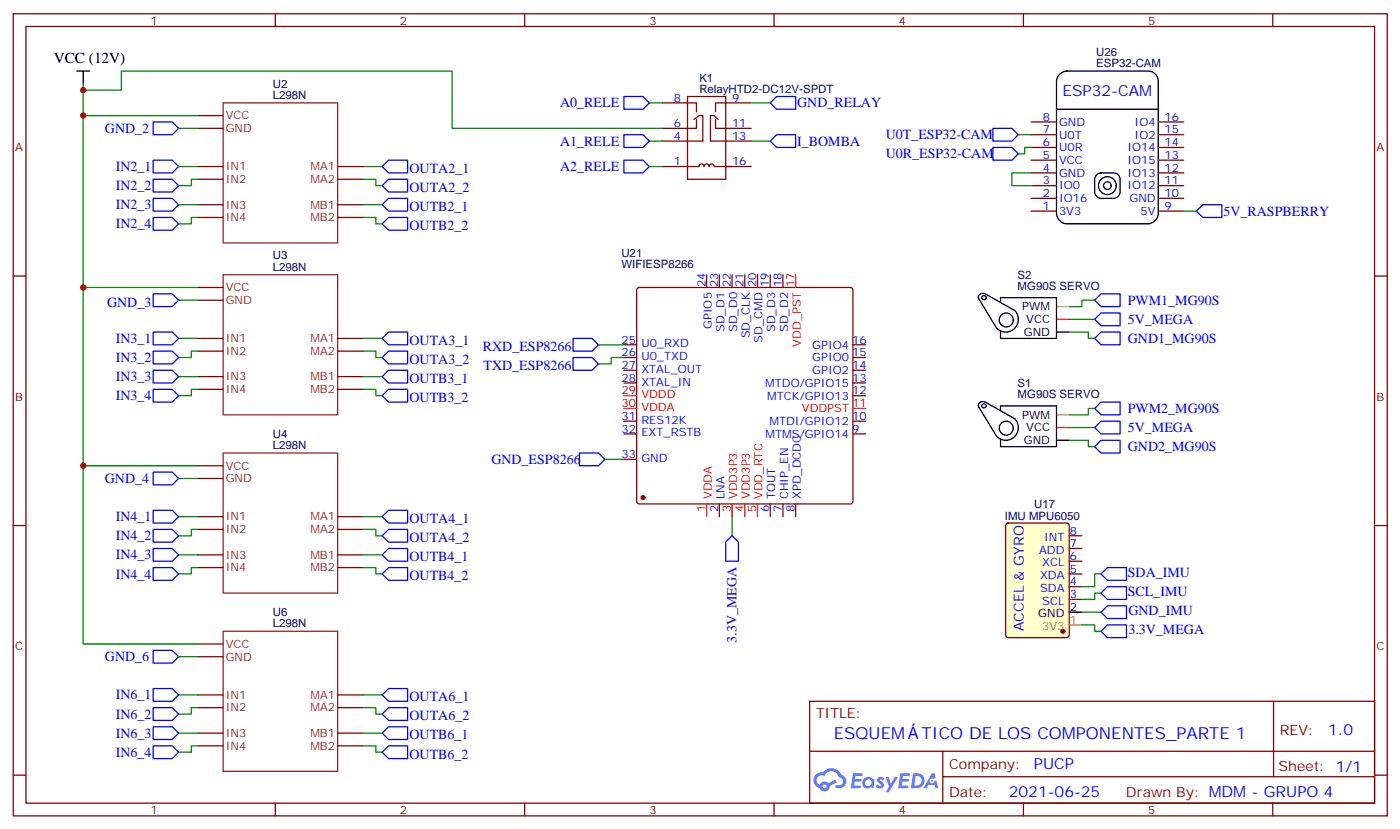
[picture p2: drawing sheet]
<svg xmlns="http://www.w3.org/2000/svg" width="388mm" height="230mm" viewBox="0 0 388 230" stroke-linecap="round" stroke-linejoin="round" font-family="sans-serif">
<g fill="none" stroke="#870000" stroke-width=".35">
<path d="M3.7 3.8h381v222.3h-381zM7.2 7.3h373.9v215.2h-373.9zM76.3 3.8v3.5M145.5 3.8v3.5M214.6 3.8v3.5M283.8 3.8v3.5M352.9 3.8v3.5M3.7 76.5h3.5M381.1 76.5h3.6M3.7 145.6h3.5M381.1 145.6h3.6M224.5 194.3h156.6v28.2h-156.6z"/>
<path d="M353.1 194.3v20.9M3.7 214.8h3.5M224.5 208.2h156.5M261.4 215.2h119.6M261.4 208.2v14.1M381.1 214.8h3.6M76.3 222.5v3.6M145.5 222.5v3.6M214.6 222.5v3.6M283.8 222.5v3.6M352.9 222.5v3.6"/>
</g>
<g fill="#5487ff">
<path d="M243.5 215.5a1.22 1.22 0 0 1 1.7 .3l-.4 .5a.47 .47 0 0 0-.3-.4 .47 .47 0 0 0-.5 .2v.1a1.23 1.23 0 0 1 .8 2 1.44 1.44 0 0 1-2-.3l.5-.5 .7 .4a.29 .29 0 0 0 .3-.3 .29 .29 0 0 0-.2-.3 1.04 1.04 0 0 1-.6-1.7z"/>
<path d="M236.5 214.2h2.4l.3 .2-.2 .5-1.8 .1-.1 .8h1.5l.3 .4-.3 .4h-1.6l-.2 1.1h1.7l.2 .3-.2 .3-2.6 .1z"/>
<path d="M249.6 214.2h2.4l.3 .2-.1 .5-1.8 .1-.2 .8h1.6l.3 .4-.4 .4h-1.6l-.1 1.1h1.7l.2 .3-.2 .3-2.6 .1z"/>
<path d="M258.4 214.2h.7l.3 1.3-.6 .3a.69 .69 0 0 0-1 .3 .69 .69 0 0 0 .4 1 .69 .69 0 0 0 .9-.7l.5-.2 .6 2.2h-.8l-.2-.9h-1.8l-.5 .9h-.8z"/>
<path d="M245.6 215.3h.8l.6 1.8 1.1-1.8h.9l-2.6 4.2h-.8l.9-1.5z"/>
<path d="M253.2 214.2l-.6 4.2h1.3a2.11 2.11 0 0 0 2.5-2.1 2.11 2.11 0 0 0-2.5-2.1zM253.9 215a1.39 1.39 0 0 1 1.7 1.4 1.39 1.39 0 0 1-1.8 1.3h-.3z"/>
<path d="M239.5 215.9a1.54 1.54 0 0 0-.1 2.1 1.54 1.54 0 0 0 2.2 .1l.6 .3 .3-2.3-.2-.3h-.4a1.49 1.49 0 0 0-2.4 .1zM239.8 216.9a.94 .94 0 0 1 1.8 0 .94 .94 0 0 1-1.8 0z"/>
<path d="M226.2 214.6a2.18 2.18 0 0 0 1.1 3.7 1.44 1.44 0 0 0 1.6 .9 1.44 1.44 0 0 0 1.2-1.4l2-1-.5-.8-1.9 1a1.47 1.47 0 0 0-2.4 .4 1.39 1.39 0 0 1-.7-1.9 1.39 1.39 0 0 1 2-.5 2.12 2.12 0 0 1 2.2-1.3 2.12 2.12 0 0 1 1.9 1.7 1.14 1.14 0 0 1 1.1 1.4 1.14 1.14 0 0 1-1.7 .7 .43 .43 0 0 0-.5 .4 .43 .43 0 0 0 .4 .5 1.98 1.98 0 0 0 2.5-1.2 1.98 1.98 0 0 0-1.2-2.6 3.1 3.1 0 0 0-5.3-.6l-.9 .1zM228.1 217.9a.55 .55 0 0 1 1.1 0 .55 .55 0 0 1-1.1 0z"/>
<circle cx="258.4" cy="216.3" r=".26"/>
</g>
<g fill="none" stroke="#008700" stroke-width=".35">
<path d="M23.1 23.2v8.8h31.7M23.1 32v47.7h31.7M49.5 35.6h5.3M49.5 46.1h5.3M49.5 56.7h5.3M54.8 49.7h-1.7v1.7h-3.6M100.7 49.7h3.5v1.7h1.8M100.7 46.1h5.3M100.7 56.7h5.3M23.1 79.7v49.3h31.7M54.8 60.3h-1.7v1.7h-3.6M100.7 60.3h3.5v1.7h1.8"/>
<path d="M49.5 93.8h5.3M49.5 83.2h5.3M54.8 97.3h-1.7v1.8h-3.6M100.7 97.3h3.5v1.8h1.8M100.7 93.8h5.3M49.5 104.4h5.3M54.8 107.9h-1.7v1.7h-3.6M100.7 107.9h3.5v1.7h1.8M100.7 104.4h5.3M23.1 129v49.4h31.7M49.5 132.6h5.3M49.5 143.2h5.3"/>
<path d="M49.5 153.7h5.3M54.8 157.3h-1.7v1.7h-3.6M54.8 146.7h-1.7v1.7h-3.6M100.7 146.7h3.5v1.7h1.8M100.7 157.3h3.5v1.7h1.8M100.7 143.2h5.3M100.7 153.7h5.3M49.5 192.5h5.3M49.5 182h5.3M54.8 196.1h-1.7v1.7h-3.6M100.7 196.1h3.5v1.7h1.8M100.7 192.5h5.3"/>
<path d="M49.5 203.1h5.3M54.8 206.7h-1.7v1.7h-3.6M100.7 206.7h3.5v1.7h1.8M100.7 203.1h5.3"/>
</g>
<g fill="none" stroke="#00f" stroke-width=".35">
<path d="M42.5 33.8h5.3l1.7 1.8-1.7 1.7h-5.3zM42.5 44.4h5.3l1.7 1.7-1.7 1.8h-5.3zM42.5 49.7h5.3l1.7 1.7-1.7 1.8h-5.3zM42.5 55h5.3l1.7 1.7-1.7 1.8h-5.3zM107.7 49.7h5.3v3.5h-5.3l-1.7-1.8zM107.7 44.4h5.3v3.5h-5.3l-1.7-1.8zM107.7 55h5.3v3.5h-5.3l-1.7-1.8zM42.5 60.3h5.3l1.7 1.7-1.7 1.8h-5.3zM107.7 60.3h5.3v3.5h-5.3l-1.7-1.8zM42.5 81.4h5.3l1.7 1.8-1.7 1.7h-5.3zM42.5 97.3h5.3l1.7 1.8-1.7 1.7h-5.3zM42.5 92h5.3l1.7 1.8-1.7 1.7h-5.3z"/>
<path d="M107.7 92h5.3v3.5h-5.3l-1.7-1.7zM107.7 97.3h5.3v3.5h-5.3l-1.7-1.7zM42.5 107.9h5.3l1.7 1.7-1.7 1.8h-5.3zM42.5 102.6h5.3l1.7 1.8-1.7 1.7h-5.3zM107.7 107.9h5.3v3.5h-5.3l-1.7-1.8zM107.7 102.6h5.3v3.5h-5.3l-1.7-1.7zM42.5 130.8h5.3l1.7 1.8-1.7 1.7h-5.3zM42.5 157.3h5.3l1.7 1.7-1.7 1.8h-5.3zM42.5 152h5.3l1.7 1.7-1.7 1.8h-5.3zM42.5 146.7h5.3l1.7 1.7-1.7 1.8h-5.3zM42.5 141.4h5.3l1.7 1.8-1.7 1.7h-5.3zM107.7 157.3h5.3v3.5h-5.3l-1.7-1.8z"/>
<path d="M107.7 152h5.3v3.5h-5.3l-1.7-1.8zM107.7 141.4h5.3v3.5h-5.3l-1.7-1.7zM107.7 146.7h5.3v3.5h-5.3l-1.7-1.8zM42.5 180.2h5.3l1.7 1.8-1.7 1.7h-5.3zM42.5 196.1h5.3l1.7 1.7-1.7 1.8h-5.3zM42.5 190.8h5.3l1.7 1.7-1.7 1.8h-5.3zM107.7 190.8h5.3v3.5h-5.3l-1.7-1.8zM107.7 196.1h5.3v3.5h-5.3l-1.7-1.8zM42.5 206.7h5.3l1.7 1.7-1.7 1.8h-5.3zM42.5 201.4h5.3l1.7 1.7-1.7 1.8h-5.3zM107.7 206.7h5.3v3.5h-5.3l-1.7-1.8zM107.7 201.4h5.3v3.5h-5.3l-1.7-1.8z"/>
</g>
<path d="M61.9 28.5h31.7v38.8h-31.7zM61.9 76.1h31.7v38.8h-31.7zM61.9 125.5h31.7v38.8h-31.7zM61.9 174.9h31.7v38.8h-31.7z" fill="none" stroke="#8c2424" stroke-width=".35"/>
<g fill="none" stroke="#870000" stroke-width=".35">
<path d="M54.8 32h7.1M54.8 35.6h7.1M54.8 46.1h7.1M54.8 49.7h7.1M54.8 56.7h7.1M93.6 46.1h7.1M93.6 49.7h7.1M93.6 56.7h7.1M54.8 60.3h7.1M54.8 79.7h7.1M93.6 60.3h7.1M54.8 83.2h7.1"/>
<path d="M54.8 93.8h7.1M54.8 97.3h7.1M93.6 93.8h7.1M93.6 97.3h7.1M54.8 104.4h7.1M54.8 107.9h7.1M93.6 104.4h7.1M93.6 107.9h7.1M54.8 129h7.1M54.8 132.6h7.1M54.8 143.2h7.1M54.8 146.7h7.1"/>
<path d="M54.8 153.7h7.1M54.8 157.3h7.1M93.6 143.2h7.1M93.6 146.7h7.1M93.6 153.7h7.1M93.6 157.3h7.1M54.8 178.4h7.1M54.8 182h7.1M54.8 192.5h7.1M54.8 196.1h7.1M93.6 192.5h7.1M93.6 196.1h7.1"/>
<path d="M54.8 203.1h7.1M54.8 206.7h7.1M93.6 203.1h7.1M93.6 206.7h7.1"/>
</g>
<path d="M21.3 19.7h3.5M23.1 19.7v3.5" fill="none" stroke="#000" stroke-width=".35"/>
<path d="M279.1 145.1l.4-.2h16.3l.6 .5 .1 30.6-.5 .6-16.5 .1-.6-.5-.1-30.6z" fill="#ffc" stroke="#870000" stroke-width=".35"/>
<g fill="#870000" stroke="#870000" stroke-width=".35">
<circle cx="294.7" cy="174.9" r=".53"/>
<circle cx="178.3" cy="137.9" r=".53"/>
</g>
<path d="M296.5 173.1h3.5" fill="none" stroke="#c90" stroke-width=".35"/>
<g fill="none" stroke="#000" stroke-width=".35">
<path d="M292.9 30.3h28.3M293.7 20.7a2.99 2.99 0 0 1 2.1-1h22.5a2.82 2.82 0 0 1 2.9 2.8v36.7a3 3 0 0 1-2.9 2.8h-22.5a3 3 0 0 1-2.9-2.8v-36.7l.1-.6zM304.1 48.4l1.2-.5h3.5a1.76 1.76 0 0 1 1.8 1.8v3.5a1.89 1.89 0 0 1-1.8 1.8h-3.5a1.89 1.89 0 0 1-1.8-1.8v-3.5zM271.4 82.8l5 8.1M273 81.4a1.16 1.16 0 0 0-1.3 .2 1.16 1.16 0 0 0-.2 1.4M273.2 81.4l8.1 4.6M277.4 83.5v-1h15.5v11.3h-15.5v-2.1M281.4 86a3.5 3.5 0 0 1 0 4.9 3.5 3.5 0 0 1-5 .1M292.9 92h3.6M271.4 112.8l5 8.1M273 111.3a1.16 1.16 0 0 0-1.3 .3 1.16 1.16 0 0 0-.2 1.3M273.2 111.4l8.1 4.6"/>
<path d="M277.4 113.5v-1h15.5v11.3h-15.5v-2.2M281.4 116a3.5 3.5 0 0 1 0 4.9 3.5 3.5 0 0 1-5 .1M292.9 122h3.6M296.5 169.6h3.5"/>
<circle cx="307.1" cy="51.4" r="2.47"/>
<circle cx="307.1" cy="51.4" r="1.06"/>
<circle cx="272.9" cy="82.5" r=".61"/>
<circle cx="279" cy="88.7" r="1.94"/>
<circle cx="272.9" cy="112.5" r=".61"/>
<circle cx="279" cy="118.6" r="1.94"/>
</g>
<g fill="none" stroke="#870000" stroke-width=".35">
<path d="M183.6 28.5h9.5v2.5M190.6 26.7h10.6v23h-10.6zM192.4 33.1l1.4-1.1h1.1v7.1h-11.3M193.1 33.1v2.5h-9.5M198.4 33.1v2.5h9.9M199.1 33.1l-1.1-1.1h-1v7.1h11.3M208.3 28.5h-9.9v2.5M285.9 37.3h7M285.9 33.8h7M321.2 37.3h7M321.2 33.8h7M183.6 46.1h10.2a.71 .71 0 0 1 .7-.7 .71 .71 0 0 1 .7 .8 .71 .71 0 0 1 .7-.8 .71 .71 0 0 1 .7 .8 .71 .71 0 0 1 .7-.8 .71 .71 0 0 1 .7 .8l10.3-.1"/>
<path d="M285.9 58.5h7M285.9 55h7M285.9 51.4h7M285.9 47.9h7M285.9 44.4h7M285.9 40.9h7M321.2 58.5h7M321.2 55h7M321.2 51.4h7M321.2 47.9h7M321.2 44.4h7M321.2 40.9h7"/>
<path d="M176.8 79.9l.4-.2h58.6l.5 .2 .2 .5v58.5l-.2 .5-.5 .2h-58.6l-.5-.2-.2-.5v-58.5zM195.9 76.1v3.6M199.5 76.1v3.6M203 76.1v3.6M206.5 76.1v3.6M210 76.1v3.6M213.6 76.1v3.6M217.1 76.1v3.6M173 99.1h3.5M173 95.5h3.5M236.5 99.1h3.5M236.5 95.5h3.5"/>
<path d="M173 116.7h3.5M173 106.1h3.5M173 102.6h3.5M236.5 116.7h3.5M236.5 109.6h3.5M236.5 106.1h3.5M236.5 102.6h3.5M173 120.2h3.5M173 127.3h3.5M199.5 139.6v3.6M213.6 139.6v3.6M217.1 139.6v3.6"/>
<path d="M220.6 139.6v3.6M236.5 120.2h3.5M296.5 159h3.5M296.5 155.5h3.5M296.5 152h3.5M296.5 148.4h3.5M296.5 166.1h3.5M296.5 162.6h3.5"/>
</g>
<path d="M220.6 76.1v3.6M292.9 88.5h3.6M173 113.2h3.5M173 109.6h3.5M236.5 113.2h3.5M292.9 118.5h3.6M195.9 139.6v3.6M203 139.6v3.6M206.5 139.6v3.6M210 139.6v3.6" fill="none" stroke="#f00" stroke-width=".35"/>
<g fill="none" stroke="#00f" stroke-width=".35">
<path d="M173 26.7h5.3l1.8 1.8-1.8 1.8h-5.3zM173 37.3h5.3l1.8 1.8-1.8 1.8h-5.3zM213.6 39.1l1.7-1.8h5.3v3.6h-5.3zM213.6 28.5l1.7-1.8h5.3v3.6h-5.3zM275.3 35.6h5.3l1.8 1.7-1.8 1.8h-5.3zM173 44.4h5.3l1.8 1.7-1.8 1.8h-5.3zM275.3 40.9h5.3l1.8 1.7-1.8 1.8h-5.3zM333.5 56.7h5.3v3.6h-5.3l-1.7-1.8zM158.9 93.8h5.3l1.7 1.7-1.7 1.8h-5.3zM158.9 99.1h5.3l1.7 1.7-1.7 1.8h-5.3zM303.5 88.5l1.8-1.8h5.3v3.5h-5.3zM303.5 83.2l1.8-1.8h5.3v3.5h-5.3z"/>
<path d="M305.3 92h5.3v3.5h-5.3l-1.8-1.7zM303.5 113.2l1.8-1.8h5.3v3.5h-5.3zM305.3 116.7h5.3v3.5h-5.3l-1.8-1.7zM160.7 125.5h5.2l1.8 1.8-1.8 1.7h-5.2zM305.3 122h5.3v3.5h-5.3l-1.8-1.7zM201.2 150.2l1.8-1.8 1.8 1.8v5.3h-3.6zM305.3 159l1.8-1.7h5.2v3.5h-5.2zM305.3 169.6l1.8-1.7h5.2v3.5h-5.2zM305.3 164.3l1.8-1.7h5.2v3.5h-5.2zM305.3 174.9l1.8-1.8h5.2v3.6h-5.2z"/>
</g>
<g fill="none" stroke="#008700" stroke-width=".35">
<path d="M23.1 25h10.6v-5.3h91.7v15.9h58.2M180.1 39.1h3.5M180.1 28.5h3.5M208.3 39.1h5.3M208.3 28.5h5.3M282.4 37.3h3.5M180.1 46.1h3.5M285.9 47.9h-5.3v3.5h5.3M285.9 40.9h-1.8v1.7h-1.7M328.2 58.5h3.6M165.9 95.5h7.1M173 99.1h-3.5v1.7h-3.6"/>
<path d="M296.5 92h5.3v1.8h1.7M296.5 88.5h7M303.5 83.2h-3.5v1.7h-3.5M296.5 118.5h7M303.5 113.2h-1.7v1.7h-5.3M167.7 127.3h5.3M296.5 122h5.3v1.8h1.7M203 143.2v5.2M305.3 159h-1.8v3.6h-3.5M300 173.1h3.5v1.8h1.8M300 169.6h5.3M305.3 164.3h-1.8v1.8h-3.5"/>
</g>
<path d="M292.9 84.9h3.6M292.9 114.9h3.6" fill="none" stroke="#fc0" stroke-width=".35"/>
<g fill="#c00">
<circle cx="23.1" cy="79.7" r=".88"/>
<circle cx="23.1" cy="129" r=".88"/>
<circle cx="23.1" cy="32" r=".88"/>
<circle cx="23.1" cy="25" r=".88"/>
</g>
<g font-size="4.6" fill="#00f">
<text x="231.2" y="204.9">ESQUEM</text>
<text x="255.5" y="204.9">TICO DE LOS COMPONENTES_PARTE 1</text>
</g>
<text font-size="4.2" x="14.9" y="17.6">VCC (12V)</text>
<g font-size="4.2" fill="#00f">
<text x="294.6" y="26.7">ESP32-CAM</text>
<text x="368.3" y="203.6">1.0</text>
<text x="286.7" y="213.1">PUCP</text>
<text x="279.8" y="220.9">2021-06-25</text>
</g>
<g font-size="3.9" fill="#00f">
<text x="155.3" y="29.8">A0_RELE</text>
<text x="221.1" y="29.7">GND_RELAY</text>
<text x="29.1" y="36.8">GND_2</text>
<text x="155.3" y="40.3">A1_RELE</text>
<text x="221.1" y="40.3">I_BOMBA</text>
<text x="245.6" y="38.6">U0T_ESP32-CAM</text>
<text x="32.1" y="47.4">IN2_1</text>
<text x="113.6" y="47.9">OUTA2_1</text>
<text x="155.3" y="47.4">A2_RELE</text>
<text x="245.6" y="43.9">U0R_ESP32-CAM</text>
<text x="32.1" y="52.7">IN2_2</text>
<text x="113.6" y="53.2">OUTA2_2</text>
<text x="32.1" y="58">IN2_3</text>
<text x="113.6" y="58.5">OUTB2_1</text>
<text x="339.2" y="59.7">5V_RASPBERRY</text>
<text x="32.1" y="63.3">IN2_4</text>
<text x="113.6" y="63.8">OUTB2_2</text>
<text x="29.7" y="84.9">GND_3</text>
<text x="312.7" y="89.8">5V_MEGA</text>
<text x="312.7" y="84.5">PWM1_MG90S</text>
<text x="32.1" y="95">IN3_1</text>
<text x="113.6" y="95.5">OUTA3_1</text>
<text x="312.7" y="95.1">GND1_MG90S</text>
<text x="32.1" y="100.3">IN3_2</text>
<text x="113.6" y="100.8">OUTA3_2</text>
<text x="133.9" y="97.3">RXD_ESP8266</text>
<text x="32.1" y="105.6">IN3_3</text>
<text x="113.6" y="106.1">OUTB3_1</text>
<text x="134.1" y="102.6">TXD_ESP8266</text>
<text x="32.1" y="110.9">IN3_4</text>
<text x="113.6" y="111.4">OUTB3_2</text>
<text x="312.7" y="114.5">PWM2_MG90S</text>
<text x="312.7" y="119.8">5V_MEGA</text>
<text x="312.7" y="125.1">GND2_MG90S</text>
<text x="136.2" y="128.5">GND_ESP8266</text>
<text x="29.1" y="133.8">GND_4</text>
<text x="32.1" y="149.7">IN4_2</text>
<text x="32.1" y="144.4">IN4_1</text>
<text x="113.6" y="144.9">OUTA4_1</text>
<text x="32.1" y="155">IN4_3</text>
<text x="113.6" y="155.5">OUTB4_1</text>
<text x="113.6" y="150.2">OUTA4_2</text>
<text x="32.1" y="160.3">IN4_4</text>
<text x="113.6" y="160.8">OUTB4_2</text>
<text x="312.7" y="159.8">SDA_IMU</text>
<text x="312.7" y="165.1">SCL_IMU</text>
<text x="312.9" y="170.4">GND_IMU</text>
<text x="204.2" y="178.1" transform="rotate(-90 204.2 178.1)">3.3V_MEGA</text>
<text x="283.9" y="174.9" transform="rotate(-90 283.9 174.9)">ACCEL &amp; GYRO</text>
<text x="312.9" y="175.7">3.3V_MEGA</text>
<text x="29.1" y="183.2">GND_6</text>
<text x="32.1" y="193.8">IN6_1</text>
<text x="113.6" y="194.3">OUTA6_1</text>
<text x="32.1" y="199.1">IN6_2</text>
<text x="113.6" y="199.6">OUTA6_2</text>
<text x="32.1" y="209.7">IN6_4</text>
<text x="32.1" y="204.4">IN6_3</text>
<text x="113.6" y="204.9">OUTB6_1</text>
<text x="113.6" y="210.2">OUTB6_2</text>
</g>
<g font-size="3.9" fill="#800">
<text x="226.3" y="198.9">TITLE:</text>
<text x="354.9" y="203.6">REV:</text>
<text x="263.2" y="213.1">Company:</text>
<text x="354.5" y="213.7">Sheet: 1/1</text>
<text x="263.2" y="220.8">Date:</text>
<text x="312.2" y="220.9">Drawn By: MDM - GRUPO 4</text>
</g>
<g font-size="3.2" fill="#800">
<text x="41.8" y="6.8">1</text>
<text x="110.9" y="6.8">2</text>
<text x="180.1" y="6.8">3</text>
<text x="249.2" y="6.8">4</text>
<text x="318.3" y="6.8">5</text>
<text x="4.2" y="41.9">A</text>
<text x="381.7" y="41.9">A</text>
<text x="4.2" y="111.1">B</text>
<text x="381.7" y="111.1">B</text>
<text x="4.2" y="180.2">C</text>
<text x="381.7" y="180.2">C</text>
<text x="41.8" y="225.5">1</text>
<text x="110.9" y="225.5">2</text>
<text x="180.1" y="225.5">3</text>
<text x="249.2" y="225.5">4</text>
<text x="318.3" y="225.5">5</text>
</g>
<g font-size="3.2" fill="#000080">
<text x="304" y="15.5">U26</text>
<text x="193.9" y="22.7">K1</text>
<text x="304" y="18.6">ESP32-CAM</text>
<text x="75.6" y="27.4">L298N</text>
<text x="75.6" y="24.3">U2</text>
<text x="193.9" y="25.7">RelayHTD2-DC12V-SPDT</text>
<text x="75.6" y="71.9">U3</text>
<text x="172.3" y="71.2">U21</text>
<text x="75.6" y="75.1">L298N</text>
<text x="172.3" y="74.4">WIFIESP8266</text>
<text x="282.2" y="77.3">S2</text>
<text x="282.2" y="80.2">MG90S SERVO</text>
<text x="282.2" y="107.3">S1</text>
<text x="282.2" y="110.2">MG90S SERVO</text>
<text x="75.6" y="124.5">L298N</text>
<text x="75.6" y="121.3">U4</text>
<text x="286.8" y="140.7">U17</text>
<text x="278.6" y="144.2">IMU MPU6050</text>
<text x="75.6" y="173.8">L298N</text>
<text x="75.6" y="170.7">U6</text>
</g>
<g font-size="3.2" fill="#00f">
<text x="186.9" y="28.2">8</text>
<text x="203" y="28.2">9</text>
<text x="186.9" y="35.2">6</text>
<text x="203" y="35.2">11</text>
<text x="289.2" y="33.4">8</text>
<text x="293.7" y="34.9">GND</text>
<text x="314.6" y="34.9">IO4</text>
<text x="322.9" y="33.4">16</text>
<text x="186.9" y="38.7">4</text>
<text x="203" y="38.7">13</text>
<text x="289.2" y="40.5">6</text>
<text x="289.2" y="37">7</text>
<text x="293.7" y="41.9">U0R</text>
<text x="293.7" y="38.4">U0T</text>
<text x="312.6" y="41.9">IO14</text>
<text x="314.6" y="38.4">IO2</text>
<text x="322.9" y="40.5">14</text>
<text x="322.9" y="37">15</text>
<text x="186.9" y="45.8">1</text>
<text x="203" y="45.8">16</text>
<text x="289.2" y="47.6">4</text>
<text x="289.2" y="44">5</text>
<text x="293.7" y="45.4">VCC</text>
<text x="312.6" y="45.4">IO15</text>
<text x="322.9" y="47.6">12</text>
<text x="322.9" y="44">13</text>
<text x="289.2" y="51.1">3</text>
<text x="293.7" y="52.5">IO0</text>
<text x="293.7" y="49">GND</text>
<text x="312.6" y="52.5">IO12</text>
<text x="312.6" y="49">IO13</text>
<text x="322.9" y="51.1">11</text>
<text x="289.2" y="58.1">1</text>
<text x="289.2" y="54.6">2</text>
<text x="293.7" y="59.5">3V3</text>
<text x="293.7" y="56">IO16</text>
<text x="313.2" y="56">GND</text>
<text x="316.3" y="59.5">5V</text>
<text x="322.9" y="58.1">9</text>
<text x="322.9" y="54.6">10</text>
<text x="195.6" y="79.5" transform="rotate(-90 195.6 79.5)">24</text>
<text x="199.1" y="79.5" transform="rotate(-90 199.1 79.5)">23</text>
<text x="202.6" y="79.5" transform="rotate(-90 202.6 79.5)">22</text>
<text x="206.2" y="79.5" transform="rotate(-90 206.2 79.5)">21</text>
<text x="209.7" y="79.5" transform="rotate(-90 209.7 79.5)">20</text>
<text x="213.2" y="79.5" transform="rotate(-90 213.2 79.5)">19</text>
<text x="216.7" y="79.5" transform="rotate(-90 216.7 79.5)">18</text>
<text x="172.3" y="95.2">25</text>
<text x="197.3" y="91.2" transform="rotate(-90 197.3 91.2)">GPIO5</text>
<text x="200.9" y="92.1" transform="rotate(-90 200.9 92.1)">SD_D1</text>
<text x="204.4" y="92.1" transform="rotate(-90 204.4 92.1)">SD_D0</text>
<text x="207.9" y="93.8" transform="rotate(-90 207.9 93.8)">SD_CLK</text>
<text x="211.5" y="94.9" transform="rotate(-90 211.5 94.9)">SD_CMD</text>
<text x="215" y="92.1" transform="rotate(-90 215 92.1)">SD_D3</text>
<text x="218.5" y="92.1" transform="rotate(-90 218.5 92.1)">SD_D2</text>
<text x="236.3" y="95.2">16</text>
<text x="172.3" y="98.7">26</text>
<text x="177.8" y="96.2">U0_RXD</text>
<text x="177.8" y="99.8">U0_TXD</text>
<text x="225.2" y="100.1">GPIO0</text>
<text x="225.2" y="96.6">GPIO4</text>
<text x="236.3" y="98.7">15</text>
<text x="172.3" y="102.2">27</text>
<text x="172.3" y="105.8">28</text>
<text x="177.8" y="103.3">XTAL_OUT</text>
<text x="177.8" y="106.8">XTAL_IN</text>
<text x="212.2" y="107.2">MTDO/GPIO15</text>
<text x="225.2" y="103.6">GPIO2</text>
<text x="236.3" y="105.8">13</text>
<text x="236.3" y="102.2">14</text>
<text x="212.7" y="110.7">MTCK/GPIO13</text>
<text x="236.3" y="109.3">12</text>
<text x="172.3" y="116.3">31</text>
<text x="172.3" y="119.9">32</text>
<text x="177.8" y="117.4">RES12K</text>
<text x="213.4" y="117.8">MTDI/GPIO12</text>
<text x="236.3" y="119.9">9</text>
<text x="236.3" y="116.3">10</text>
<text x="177.8" y="120.9">EXT_RSTB</text>
<text x="212.3" y="121.3">MTMS/GPIO14</text>
<text x="172.3" y="126.9">33</text>
<text x="177.8" y="128">GND</text>
<text x="199.1" y="141.8" transform="rotate(-90 199.1 141.8)">2</text>
<text x="200.9" y="138.3" transform="rotate(-90 200.9 138.3)">LNA</text>
<text x="213.2" y="141.8" transform="rotate(-90 213.2 141.8)">6</text>
<text x="215" y="138.3" transform="rotate(-90 215 138.3)">TOUT</text>
<text x="216.7" y="141.8" transform="rotate(-90 216.7 141.8)">7</text>
<text x="218.5" y="138.3" transform="rotate(-90 218.5 138.3)">CHIP_EN</text>
<text x="220.3" y="141.8" transform="rotate(-90 220.3 141.8)">8</text>
<text x="222" y="138.3" transform="rotate(-90 222 138.3)">XPD_DCDC</text>
<text x="289.5" y="149.9">INT</text>
<text x="296.7" y="148.1">8</text>
<text x="288.1" y="153.4">ADD</text>
<text x="296.7" y="155.2">6</text>
<text x="296.7" y="151.6">7</text>
<text x="288.4" y="160.4">XDA</text>
<text x="289" y="156.9">XCL</text>
<text x="296.7" y="158.7">5</text>
<text x="288.4" y="164">SDA</text>
<text x="289" y="167.5">SCL</text>
<text x="296.7" y="165.7">3</text>
<text x="296.7" y="162.2">4</text>
</g>
<g font-size="3.2" fill="#8d2323">
<text x="62.6" y="33.1">VCC</text>
<text x="62.6" y="36.6">GND</text>
<text x="62.6" y="47.2">IN1</text>
<text x="86.1" y="47.2">MA1</text>
<text x="62.6" y="50.7">IN2</text>
<text x="86.1" y="50.7">MA2</text>
<text x="62.6" y="57.8">IN3</text>
<text x="86.1" y="57.8">MB1</text>
<text x="62.6" y="61.3">IN4</text>
<text x="86.1" y="61.3">MB2</text>
<text x="62.6" y="80.7">VCC</text>
<text x="62.6" y="84.2">GND</text>
<text x="62.6" y="94.8">IN1</text>
<text x="86.1" y="94.8">MA1</text>
<text x="62.6" y="98.4">IN2</text>
<text x="86.1" y="98.4">MA2</text>
<text x="62.6" y="105.4">IN3</text>
<text x="86.1" y="105.4">MB1</text>
<text x="62.6" y="108.9">IN4</text>
<text x="86.1" y="108.9">MB2</text>
<text x="62.6" y="130.1">VCC</text>
<text x="62.6" y="133.6">GND</text>
<text x="62.6" y="144.2">IN1</text>
<text x="62.6" y="147.7">IN2</text>
<text x="86.1" y="144.2">MA1</text>
<text x="86.1" y="147.7">MA2</text>
<text x="62.6" y="154.8">IN3</text>
<text x="86.1" y="154.8">MB1</text>
<text x="62.6" y="158.3">IN4</text>
<text x="86.1" y="158.3">MB2</text>
<text x="62.6" y="179.5">VCC</text>
<text x="62.6" y="183">GND</text>
<text x="62.6" y="193.6">IN1</text>
<text x="62.6" y="197.1">IN2</text>
<text x="86.1" y="193.6">MA1</text>
<text x="86.1" y="197.1">MA2</text>
<text x="62.6" y="204.2">IN3</text>
<text x="62.6" y="207.7">IN4</text>
<text x="86.1" y="204.2">MB1</text>
<text x="86.1" y="207.7">MB2</text>
</g>
<g font-size="3.2" fill="#f00">
<text x="220.3" y="79.5" transform="rotate(-90 220.3 79.5)">17</text>
<text x="222" y="96.1" transform="rotate(-90 222 96.1)">VDD_PST</text>
<text x="172.3" y="109.3">29</text>
<text x="172.3" y="112.8">30</text>
<text x="177.8" y="110.3">VDDD</text>
<text x="177.8" y="113.9">VDDA</text>
<text x="236.3" y="112.8">11</text>
<text x="222.3" y="114.2">VDDPST</text>
<text x="195.6" y="141.8" transform="rotate(-90 195.6 141.8)">1</text>
<text x="197.3" y="138.3" transform="rotate(-90 197.3 138.3)">VDDA</text>
<text x="202.6" y="141.8" transform="rotate(-90 202.6 141.8)">3</text>
<text x="204.4" y="138.3" transform="rotate(-90 204.4 138.3)">VDD3P3</text>
<text x="206.2" y="141.8" transform="rotate(-90 206.2 141.8)">4</text>
<text x="207.9" y="138.3" transform="rotate(-90 207.9 138.3)">VDD3P3</text>
<text x="209.7" y="141.8" transform="rotate(-90 209.7 141.8)">5</text>
<text x="211.5" y="138.3" transform="rotate(-90 211.5 138.3)">VDD_RTC</text>
</g>
<g font-size="3.2">
<text x="283.5" y="86">PWM</text>
<text x="284.6" y="89.5">VCC</text>
<text x="283.9" y="93.1">GND</text>
<text x="283.5" y="116">PWM</text>
<text x="284.6" y="119.5">VCC</text>
<text x="283.9" y="123">GND</text>
<text x="287.9" y="171">GND</text>
<text x="296.7" y="169.3">2</text>
</g>
<g font-size="3.2" fill="#c90">
<text x="296.7" y="172.8">1</text>
<text x="289" y="174.6">3V3</text>
</g>
</svg>
